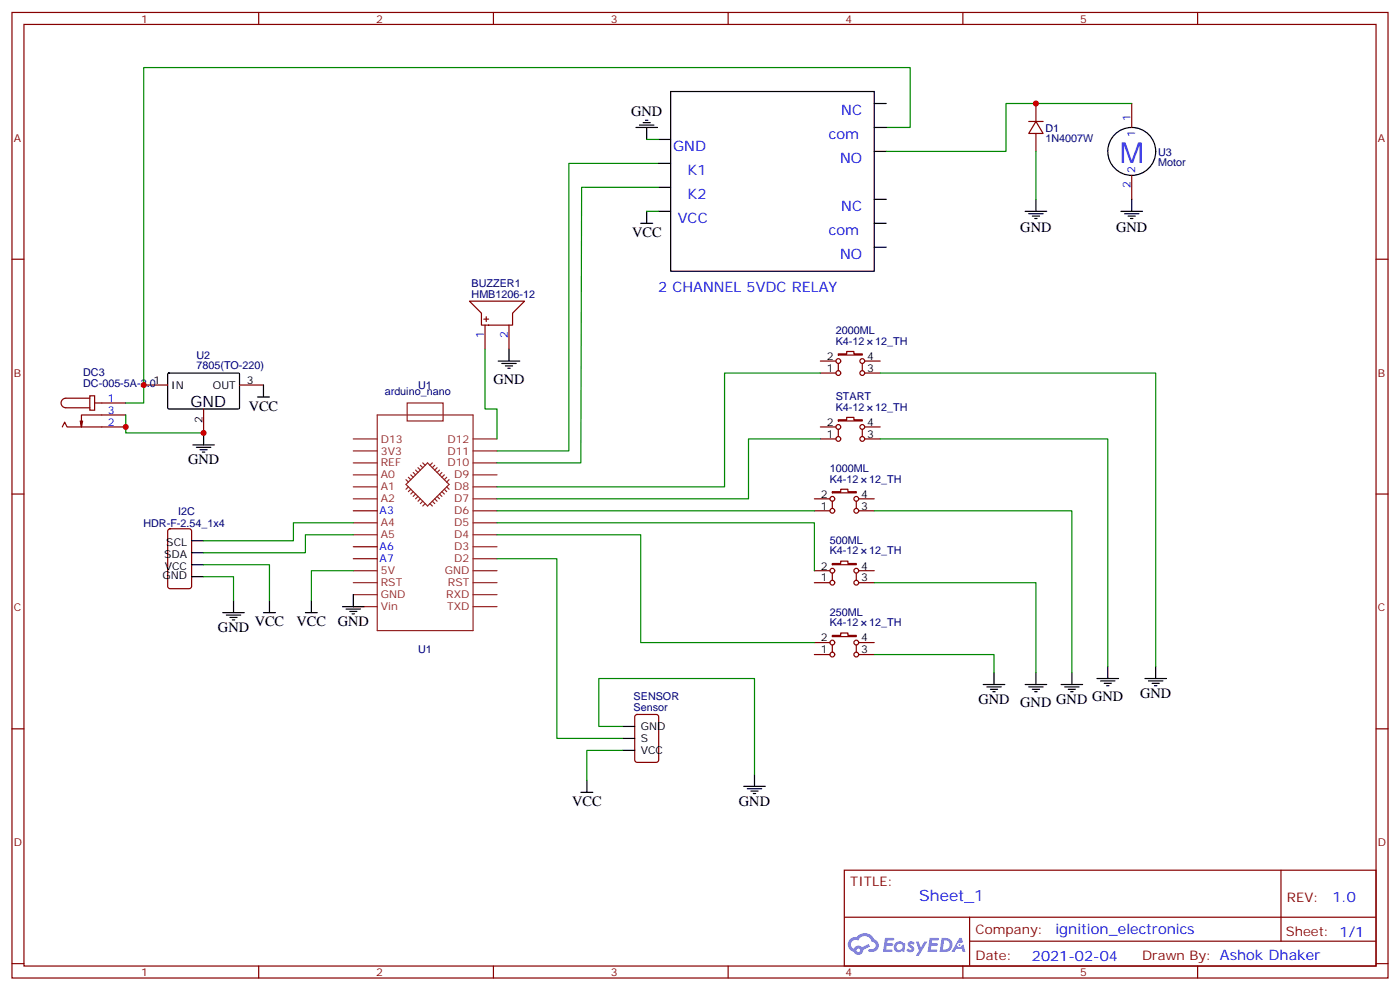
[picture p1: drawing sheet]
<svg xmlns="http://www.w3.org/2000/svg" width="412mm" height="292mm" viewBox="0 0 412 292" stroke-linecap="round" stroke-linejoin="round" font-family="sans-serif">
<g fill="none" stroke="#870000" stroke-width=".35">
<path d="M3.5 3.7h405.4v284.3h-405.4zM7.1 7.2h398.2v277.3h-398.2zM76.2 3.7v3.5M145.3 3.7v3.5M214.5 3.7v3.5M283.6 3.7v3.5M352.8 3.7v3.5M3.5 76.3h3.6M405.3 76.3h3.6M3.5 145.5h3.6M405.3 145.5h3.6M3.5 214.6h3.6"/>
<path d="M405.3 214.6h3.6M248.7 256.3h156.6v28.2h-156.6zM377.3 256.3v20.9M248.7 270.1h156.5M285.6 277.2h119.6M285.6 270.1v14.1M3.5 283.8h3.6M76.2 284.5v3.5M145.3 284.5v3.5M214.5 284.5v3.5M283.6 284.5v3.5M352.8 284.5v3.5"/>
<path d="M405.3 283.8h3.6"/>
</g>
<g fill="#5487ff">
<path d="M267.7 277.4a1.22 1.22 0 0 1 1.7 .3l-.4 .6a.47 .47 0 0 0-.3-.4 .47 .47 0 0 0-.5 .2l.1 .2a1.14 1.14 0 0 1 .8 1.7 1.14 1.14 0 0 1-1.9 0l-.2-.2 .5-.5 .7 .4a.29 .29 0 0 0 .3-.2 .29 .29 0 0 0-.2-.4 1.04 1.04 0 0 1-.6-1.7z"/>
<path d="M260.7 276.2h2.4l.3 .2-.2 .5h-1.8l-.1 .9h1.5l.3 .3-.3 .4h-1.6l-.2 1.1 1.7 .1 .2 .3-.2 .3h-2.6z"/>
<path d="M273.8 276.2h2.4l.3 .2-.1 .5h-1.8l-.2 .9h1.6l.3 .3-.4 .4h-1.6l-.1 1.1 1.7 .1 .2 .3-.2 .3h-2.6z"/>
<path d="M282.6 276.2h.7l.3 1.2-.6 .4a.69 .69 0 0 0-1 .2 .69 .69 0 0 0 .4 1 .69 .69 0 0 0 .9-.6l.5-.3 .6 2.2h-.8l-.2-.9h-1.8l-.5 .9h-.8z"/>
<path d="M269.8 277.3h.8l.6 1.8 1.1-1.8h.9l-2.6 4.2h-.8l.9-1.6z"/>
<path d="M277.4 276.2l-.6 4.1h1.3a2.11 2.11 0 0 0 2.5-2.1 2.11 2.11 0 0 0-2.5-2zM278.1 276.9a1.39 1.39 0 0 1 1.7 1.4 1.39 1.39 0 0 1-1.8 1.3h-.3z"/>
<path d="M263.7 277.8a1.54 1.54 0 0 0-.1 2.2 1.54 1.54 0 0 0 2.2 .1l.6 .2 .3-2.3-.2-.2h-.4a1.49 1.49 0 0 0-2.4 0zM264 278.8a.94 .94 0 0 1 1.8 0 .94 .94 0 0 1-1.8 0z"/>
<path d="M250.4 276.6a2.18 2.18 0 0 0 1.1 3.7 1.44 1.44 0 0 0 1.6 .9 1.44 1.44 0 0 0 1.2-1.5l2-1-.5-.7-1.9 .9a1.47 1.47 0 0 0-2.4 .5 1.39 1.39 0 0 1-.7-2 1.39 1.39 0 0 1 2-.4 2.12 2.12 0 0 1 2.2-1.3 2.12 2.12 0 0 1 1.9 1.7 1.14 1.14 0 0 1 1.1 1.4 1.14 1.14 0 0 1-1.7 .7 .43 .43 0 0 0-.5 .4 .43 .43 0 0 0 .4 .4 1.98 1.98 0 0 0 2.5-1.2 1.98 1.98 0 0 0-1.2-2.5 3.1 3.1 0 0 0-5.3-.7l-.9 .1zM252.3 279.9a.55 .55 0 0 1 1.1 0 .55 .55 0 0 1-1.1 0z"/>
<circle cx="282.6" cy="278.3" r=".26"/>
</g>
<g fill="none" stroke="#8c2424" stroke-width=".35">
<path d="M119.9 118.7h10.6v5.3h-10.6zM104.1 132.8h7M104.1 136.3h7M104.1 139.8h7M104.1 129.3h7M111.1 122.2h28.2v63.5h-28.2zM121 139.8l.7 .7M121.7 139.1l.7 .7M122.4 138.4l.7 .7M123.1 137.7l.7 .7M123.8 137l.7 .7M124.5 136.3l.7 .7"/>
<path d="M127.4 136.3l-.8 .7M128.1 137l-.7 .7M128.8 137.7l-.7 .7M129.5 138.4l-.7 .7M130.2 139.1l-.7 .7M130.9 139.8l-.7 .7M139.3 132.8h7.1M139.3 136.3h7.1M139.3 139.8h7.1M139.3 129.3h7.1M104.1 143.4h7M104.1 146.9h7"/>
<path d="M104.1 154h7M104.1 157.5h7M119.6 142.7l6.3-6.4 6.4 6.4-6.4 6.3zM119.6 141.3l.7 .7M120.3 140.5l.7 .8M120.3 143.4l-.7 .7M121 144.1l-.7 .7M121.7 144.8l-.7 .7M122.4 145.5l-.7 .7M123.1 146.2l-.7 .7M123.8 146.9l-.7 .7M124.5 147.6l-.7 .7"/>
<path d="M125.2 148.3l-.7 .7M126.6 148.3l.8 .7M127.4 147.6l.7 .7M128.1 146.9l.7 .7M128.8 146.2l.7 .7M129.5 145.5l.7 .7M130.2 144.8l.7 .7M130.9 144.1l.7 .7M131.6 143.4l.7 .7M131.6 140.5l-.7 .8M132.3 141.3l-.7 .7M139.3 143.4h7.1"/>
<path d="M139.3 146.9h7.1M139.3 150.4h7.1M139.3 154h7.1M139.3 157.5h7.1M104.1 168.1h7M104.1 171.6h7M104.1 175.1h7M104.1 178.6h7M139.3 161h7.1M139.3 164.5h7.1M139.3 168.1h7.1M139.3 171.6h7.1"/>
<path d="M139.3 175.1h7.1M139.3 178.6h7.1"/>
</g>
<g fill="none" stroke="#870000" stroke-width=".35">
<path d="M303 35.8h4.3M305.2 35.8l2.1 3.5h-4.3zM305.2 30.5v5.3M305.2 39.3v5.3M333.4 30.5v7M333.4 51.6v7.1M138.3 88.7h16.2l-3.5 3.5v3.5h-9.2v-3.5zM142.5 94h1.4M142.9 95.7v7.1M143.2 93.3v1.4M149.9 95.7v7.1M26.5 116.6h1.4v4.2h-1.4z"/>
<path d="M26.5 117.3h-7.1a1.41 1.41 0 0 0-1.4 1.4 1.41 1.41 0 0 0 1.4 1.4h7.1M27.9 118.7h9.1M42.3 113.4h7.1M70.6 113.4h7M241.7 109.9h4.5M241.7 106.3h4.5M246.9 104.2h2.5v-.7h2.1v.7h2.5v.4h-7.1zM246.9 107v2.1M254 107v2.1M254.7 109.9h4.6M254.7 106.3h4.6M18.3 125.7l.7-1.4 .8 1.4h17.2"/>
<path d="M24.3 124l-.3 1.7M37 122.2h-13v3.5l-.4-1.7M60 120.4v7.1M241.7 129.3h4.5M241.7 125.7h4.5M246.9 123.6h2.5v-.7h2.1v.7h2.5v.4h-7.1zM246.9 126.4v2.2M254 126.4v2.2M254.7 129.3h4.6M254.7 125.7h4.6M49.6 155.9l.5-.2h5.6l.7 .4v16.5l-.4 .7-5.9 .1-.7-.5v-16.5zM104.1 150.4h7"/>
<path d="M239.9 150.4h4.6M239.9 146.9h4.6M245.2 144.8h2.4v-.7h2.2v.7h2.4v.3h-7zM245.2 147.6v2.1M252.2 147.6v2.1M252.9 150.4h4.6M252.9 146.9h4.6M104.1 164.5h7M104.1 161h7M239.9 171.6h4.6M239.9 168.1h4.6M245.2 165.9h2.4v-.7h2.2v.7h2.4v.4h-7z"/>
<path d="M245.2 168.8v2.1M252.2 168.8v2.1M252.9 171.6h4.6M252.9 168.1h4.6M239.9 192.8h4.6M239.9 189.2h4.6M245.2 187.1h2.4v-.7h2.2v.7h2.4v.4h-7zM245.2 189.9v2.2M252.2 189.9v2.2M252.9 192.8h4.6M252.9 189.2h4.6M187.2 210.6l.5-.2h5.6l.7 .4v13l-.4 .7h-5.9l-.7-.5v-12.9z"/>
<circle cx="246.9" cy="106.3" r=".71"/>
<circle cx="246.9" cy="109.9" r=".71"/>
<circle cx="254" cy="106.3" r=".71"/>
<circle cx="254" cy="109.9" r=".71"/>
<circle cx="246.9" cy="129.3" r=".71"/>
<circle cx="246.9" cy="125.7" r=".71"/>
<circle cx="254" cy="125.7" r=".71"/>
<circle cx="254" cy="129.3" r=".71"/>
<circle cx="245.2" cy="146.9" r=".71"/>
<circle cx="245.2" cy="150.4" r=".71"/>
<circle cx="252.2" cy="146.9" r=".71"/>
<circle cx="252.2" cy="150.4" r=".71"/>
<circle cx="245.2" cy="171.6" r=".71"/>
<circle cx="245.2" cy="168.1" r=".71"/>
<circle cx="252.2" cy="168.1" r=".71"/>
<circle cx="252.2" cy="171.6" r=".71"/>
<circle cx="245.2" cy="192.8" r=".71"/>
<circle cx="245.2" cy="189.2" r=".71"/>
<circle cx="252.2" cy="192.8" r=".71"/>
<circle cx="252.2" cy="189.2" r=".71"/>
</g>
<g fill="none" stroke="#000" stroke-width=".35">
<path d="M187.3 37.5h6.4M188.4 36.8h4.2M189.4 36.1h2.2M190.1 35.4h.8M190.5 37.5v3.6M197.6 27h59.9v52.9h-59.9zM257.5 30.5h3.6M257.5 37.5h3.6M194 55.2h3.6M194 41.1h3.6M194 48.1h3.6M257.5 44.6h3.6"/>
<path d="M257.5 58.7h3.6M305.2 58.7v3.5M333.4 58.7v3.5M188.7 65.8h3.6M190.5 62.2v3.6M194 62.2h3.6M257.5 65.8h3.6M257.5 72.8h3.6M302 62.2h6.3M303 62.9h4.3M304.1 63.6h2.1M304.8 64.3h.7"/>
<path d="M330.2 62.2h6.3M331.3 62.9h4.2M332.3 63.6h2.1M333 64.3h.7M49.4 110l.3-.1h20.7l.2 .3-.1 10.1-.3 .1h-20.6l-.2-.3zM75.8 116.9h3.6M77.6 113.4v3.5M146.8 106.3h6.3M147.8 107h4.2M148.9 107.7h2.1M149.6 108.4h.7M149.9 102.8v3.5"/>
<path d="M56.8 131h6.3M57.9 131.7h4.2M58.9 132.4h2.1M59.6 133.1h.7M60 127.5v3.5M56.4 159.2h3.6M56.4 169.8h3.6M56.4 166.3h3.6M56.4 162.8h3.6M68.8 176.9v3.5M79.4 176.9v3.5M91.7 176.9v3.5"/>
<path d="M100.9 178.6h6.3M102 179.4h4.2M104.1 175.1v3.5M65.6 180.4h6.4M66.7 181.1h4.2M67.7 181.8h2.1M68.4 182.5h.7M77.6 180.4h3.5M90 180.4h3.5M103 180.1h2.1M103.7 180.8h.7M292.8 198v3.6"/>
<path d="M305.2 198v3.6M315.7 198v3.6M323.1 199.8h6.4M326.3 196.3v3.5M337.3 199.8h6.3M340.4 196.3v3.5M183.4 213.9h3.6M183.4 217.5h3.6M289.6 201.6h6.4M290.7 202.3h4.2M291.7 203h2.2M292.5 203.7h.7"/>
<path d="M302 201.6h6.3M303 202.3h4.3M304.1 203h2.1M304.8 203.7h.7M312.6 201.6h6.3M313.6 202.3h4.3M314.7 203h2.1M315.4 203.7h.7M324.2 200.5h4.2M325.3 201.2h2.1M326 201.9h.7M338.3 200.5h4.2"/>
<path d="M339.4 201.2h2.1M340.1 201.9h.7M171.1 233.3h3.5M172.9 229.8v3.5M183.4 221h3.6M219.1 231.6h6.3M220.1 232.3h4.3M221.2 233h2.1M221.9 233.7h.7M222.2 228v3.6"/>
<circle cx="333.4" cy="44.6" r="7.1"/>
</g>
<g fill="none" stroke="#008700" stroke-width=".35">
<path d="M261.1 37.5h7v-17.6h-225.8v98.8h-5.3M333.4 30.5h-37.1v14.1h-35.2M190.5 41.1h3.5M194 55.2l-22.7-.1-.2 81.2h-24.7M194 48.1h-26.4v84.7h-21.2M305.2 44.6v14.1M190.5 62.2h3.5M142.9 102.8v17.6h3.5v8.9M241.7 109.9h-28.3v33.5h-67M259.3 109.9h81.1v86.4M37 122.2v5.3h23M241.7 129.3h-21.2v17.6h-74.1"/>
<path d="M259.3 129.3h67v67M104.1 154h-17.7v5.2h-26.4M104.1 157.5h-14.1v5.3h-30M146.4 154h93.5v14.1M146.4 157.5h42.3v31.7h51.2M146.4 150.4h93.5M257.5 150.4h58.2v47.6M60 169.8h8.8v7.1M60 166.3h19.4v10.6M104.1 168.1h-12.4v8.8M146.4 164.5h17.6v53h19.4M257.5 171.6h47.7v26.4"/>
<path d="M257.5 192.8h35.3v5.2M183.4 213.9h-7v-14.1h45.8v28.2M183.4 221h-10.5v8.8"/>
</g>
<g fill="#c00">
<circle cx="60" cy="127.5" r=".88"/>
<circle cx="37" cy="125.7" r=".88"/>
<circle cx="42.3" cy="113.4" r=".88"/>
<circle cx="305.2" cy="30.5" r=".88"/>
</g>
<text font-size="8.5" fill="#00f" x="329.8" y="48.1">M</text>
<text font-size="4.6" x="56.1" y="119.7">GND</text>
<text font-size="4.6" fill="#00f" x="270.8" y="265.3">Sheet_1</text>
<g font-size="4.2">
<text x="185.9" y="34.2">GND</text>
<text x="186.3" y="69.8">VCC</text>
<text x="300.5" y="68.2">GND</text>
<text x="328.8" y="68.2">GND</text>
<text x="145.3" y="113">GND</text>
<text x="73.3" y="120.9">VCC</text>
<text x="55.4" y="136.7">GND</text>
<text x="75" y="184.4">VCC</text>
<text x="87.4" y="184.4">VCC</text>
<text x="99.5" y="184.3">GND</text>
<text x="64.2" y="186.1">GND</text>
<text x="288.2" y="207.2">GND</text>
<text x="300.5" y="208.3">GND GND</text>
<text x="321.7" y="206.5">GND</text>
<text x="335.8" y="205.5">GND</text>
<text x="168.5" y="237.3">VCC</text>
<text x="217.7" y="237.2">GND</text>
</g>
<g font-size="4.2" fill="#00f">
<text x="247.8" y="33.9">NC</text>
<text x="244.2" y="40.9">com</text>
<text x="198.3" y="44.4">GND</text>
<text x="247.5" y="48">NO</text>
<text x="202.5" y="51.5">K1</text>
<text x="202.5" y="58.6">K2</text>
<text x="199.7" y="65.6">VCC</text>
<text x="247.8" y="62.1">NC</text>
<text x="244.2" y="69.1">com</text>
<text x="247.5" y="76.2">NO</text>
<text x="193.9" y="86">2 CHANNEL 5VDC RELAY</text>
<text x="392.5" y="265.5">1.0</text>
<text x="310.9" y="275.1">ignition_electronics</text>
<text x="304" y="282.9">2021-02-04</text>
</g>
<g font-size="3.9" fill="#800">
<text x="250.5" y="260.8">TITLE:</text>
<text x="379.1" y="265.5">REV:</text>
<text x="287.4" y="275">Company:</text>
<text x="378.7" y="275.7">Sheet: 1/1</text>
<text x="287.4" y="282.7">Date:</text>
<text x="336.4" y="282.8">Draw</text>
<text x="346.6" y="282.8">n By: Ashok Dhaker</text>
</g>
<g font-size="3.2" fill="#800">
<text x="41.6" y="6.7">1</text>
<text x="110.8" y="6.7">2</text>
<text x="179.9" y="6.7">3</text>
<text x="249.1" y="6.7">4</text>
<text x="318.2" y="6.7">5</text>
<text x="4.1" y="41.8">A</text>
<text x="405.9" y="41.8">A</text>
<text x="4.1" y="110.9">B</text>
<text x="405.9" y="110.9">B</text>
<text x="4.1" y="180.1">C</text>
<text x="405.9" y="180.1">C</text>
<text x="4.1" y="249.2">D</text>
<text x="405.9" y="249.2">D</text>
<text x="41.6" y="287.5">1</text>
<text x="110.8" y="287.5">2</text>
<text x="179.9" y="287.5">3</text>
<text x="249.1" y="287.5">4</text>
<text x="318.2" y="287.5">5</text>
</g>
<g font-size="3.2" fill="#00f">
<text x="333" y="35.8" transform="rotate(-90 333 35.8)">1</text>
<text x="334.4" y="40.3" transform="rotate(-90 334.4 40.3)">1</text>
<text x="334.4" y="50.9" transform="rotate(-90 334.4 50.9)">2</text>
<text x="333" y="55.4" transform="rotate(-90 333 55.4)">2</text>
<text x="142.5" y="99.5" transform="rotate(-90 142.5 99.5)">1</text>
<text x="149.6" y="99.5" transform="rotate(-90 149.6 99.5)">2</text>
<text x="31.7" y="118.3">1</text>
<text x="31.7" y="125.4">2</text>
<text x="31.7" y="121.8">3</text>
<text x="111.8" y="151.5">A3</text>
<text x="111.8" y="165.6">A7</text>
<text x="111.8" y="162.1">A6</text>
</g>
<g font-size="3.2" fill="#000080">
<text x="308" y="41.8">1N4007W</text>
<text x="308" y="38.8">D1</text>
<text x="341.1" y="45.9">U3</text>
<text x="341.1" y="48.9">Motor</text>
<text x="138.9" y="87.6">HMB1206-12</text>
<text x="138.9" y="84.6">BUZZER1</text>
<text x="246.2" y="101.5">K4-12</text>
<text x="246.2" y="98.5">2000ML</text>
<text x="257.8" y="101.5">12_TH</text>
<text x="57.9" y="105.7">U2</text>
<text x="24.5" y="113.9">DC-005-5A-2.0</text>
<text x="24.5" y="110.8">DC3</text>
<text x="57.9" y="108.7">7805(TO-220)</text>
<text x="113.3" y="116.4">arduino_nano</text>
<text x="123.1" y="114.5">U1</text>
<text x="246.2" y="117.9">START</text>
<text x="246.2" y="120.9">K4-12</text>
<text x="257.8" y="120.9">12_TH</text>
<text x="244.4" y="142.1">K4-12</text>
<text x="244.4" y="139.1">1000ML</text>
<text x="256.1" y="142.1">12_TH</text>
<text x="42.2" y="155.2">HDR-F-2.54_1x4</text>
<text x="52.5" y="151.6">I2C</text>
<text x="244.4" y="160.2">500ML</text>
<text x="244.4" y="163.3">K4-12</text>
<text x="256.1" y="163.3">12_TH</text>
<text x="244.4" y="184.4">K4-12</text>
<text x="244.4" y="181.4">250ML</text>
<text x="256.1" y="184.4">12_TH</text>
<text x="123.1" y="192.4">U1</text>
<text x="186.6" y="209.3">Sensor</text>
<text x="186.6" y="206.3">SENSOR</text>
</g>
<g font-size="3.2">
<text x="243.5" y="106">2</text>
<text x="255.4" y="106">4</text>
<text x="45.3" y="113">1</text>
<text x="72.7" y="113">3</text>
<text x="243.5" y="109.5">1</text>
<text x="255.4" y="109.5">3</text>
<text x="50.4" y="114.4">IN</text>
<text x="62.7" y="114.4">OUT</text>
<text x="59.6" y="124.6" transform="rotate(-90 59.6 124.6)">2</text>
<text x="243.5" y="125.4">2</text>
<text x="255.4" y="125.4">4</text>
<text x="243.5" y="128.9">1</text>
<text x="255.4" y="128.9">3</text>
<text x="241.8" y="146.5">2</text>
<text x="253.6" y="146.5">4</text>
<text x="241.8" y="150.1">1</text>
<text x="253.6" y="150.1">3</text>
<text x="49" y="160.7">SCL</text>
<text x="48.4" y="164.2">SDA</text>
<text x="48.5" y="167.7">VCC</text>
<text x="241.8" y="167.7">2</text>
<text x="253.6" y="167.7">4</text>
<text x="47.9" y="170.5">GND</text>
<text x="241.8" y="171.2">1</text>
<text x="253.6" y="171.2">3</text>
<text x="241.8" y="188.9">2</text>
<text x="253.6" y="188.9">4</text>
<text x="241.8" y="192.4">1</text>
<text x="253.6" y="192.4">3</text>
<text x="188.7" y="215">GND</text>
<text x="188.7" y="218.5">S</text>
<text x="188.7" y="222">VCC</text>
</g>
<g font-size="3.2" fill="#8d2323">
<text x="112.2" y="130.3">D13</text>
<text x="131.8" y="130.3">D12</text>
<text x="112.2" y="137.4">REF</text>
<text x="112.2" y="133.8">3V3</text>
<text x="131.8" y="133.8">D11</text>
<text x="131.8" y="137.4">D10</text>
<text x="112.2" y="140.9">A0</text>
<text x="133.8" y="140.9">D9</text>
<text x="112.2" y="148">A2</text>
<text x="112.2" y="144.4">A1</text>
<text x="133.8" y="144.4">D8</text>
<text x="133.8" y="148">D7</text>
<text x="112.2" y="155">A4</text>
<text x="133.8" y="151.5">D6</text>
<text x="133.8" y="155">D5</text>
<text x="112.2" y="158.5">A5</text>
<text x="133.8" y="158.5">D4</text>
<text x="133.8" y="162.1">D3</text>
<text x="133.8" y="165.6">D2</text>
<text x="112.2" y="172.6">RST</text>
<text x="112.2" y="169.1">5V</text>
<text x="131" y="169.1">GND</text>
<text x="132" y="172.6">RST</text>
<text x="112.2" y="179.7">Vin</text>
<text x="112.2" y="176.2">GND</text>
<text x="131.5" y="176.2">RXD</text>
<text x="131.7" y="179.7">TXD</text>
</g>
</svg>
